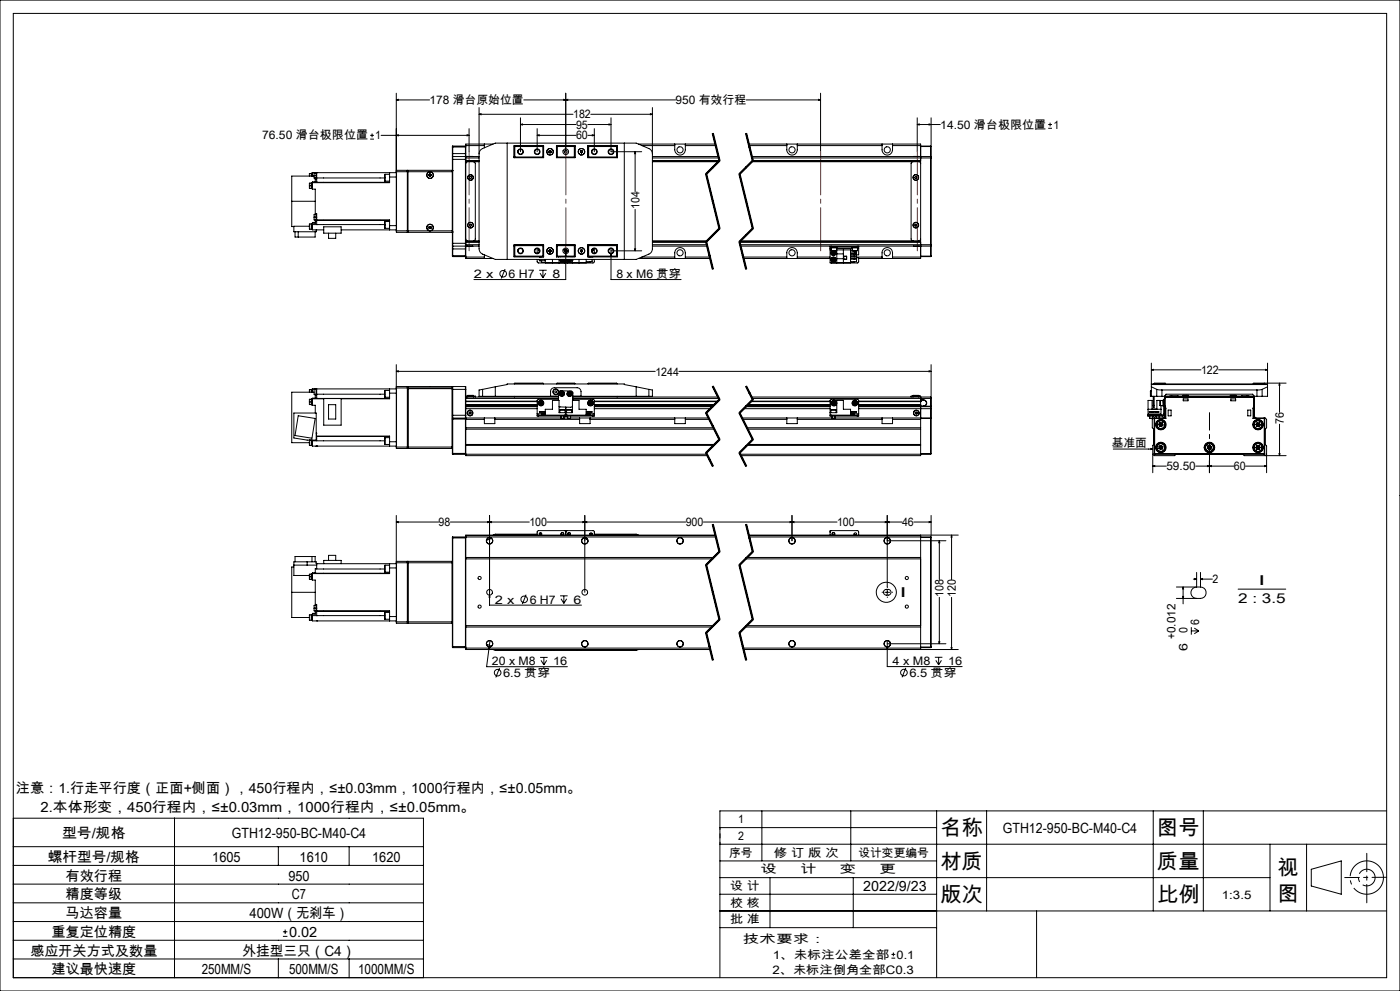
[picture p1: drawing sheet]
<svg xmlns="http://www.w3.org/2000/svg" width="420mm" height="297mm" viewBox="0 0 420 297" stroke-linecap="round" stroke-linejoin="round" font-family="sans-serif">
<g fill="none" stroke="#000" stroke-width=".3">
<path d="M0 0h420v297h-420zM4 4h412v289h-412zM118.9 29.9l.6-.1v.3zM118.9 29.9h10M118.9 27.9v41.3M140.7 38.6v6.9M143.7 34.3l.6-.2v.3zM143.7 32.2v42.4l.3 .9 .5 .5 4.1 1.7h42.3l4.3-1.9 .5-1.2v-42.4M143.7 34.3h28.2M156.1 37.3l.6-.2v.4zM156.1 37.3h16.7M156.1 35.3v10.2"/>
<path d="M161.1 38.6v6.9M169.1 29.8l.6 .1-.6 .2zM169.7 29.9l.6-.1v.3zM169.7 27.9v17.6M176.4 37.3h6.9M177.2 34.3h18.5M178.3 38.6v6.9M182.7 37.1l.6 .2-.6 .2zM183.3 35.3v10.2h9.2M195.1 34.1l.6 .2-.6 .1zM202.7 29.9h-45.6M213.8 40l2 8.2"/>
<path d="M214 40l2 8.1M223.8 40l2 8.2M223.9 29.9h22.3M224 40l2 8.1M245.6 29.8l.6 .1-.6 .2zM246.2 27.9v17.6M275.2 37.3l.6-.2v.4zM275.2 37.3h6.9M275.2 35.3v10.2M278.7 37.1l.6 .2-.6 .2zM279.3 35.3v11.8M314.5 38.4h1.1"/>
<path d="M314.5 37.3h1.1M315 36.8v1.1M92.8 55.7v.8h.8M92.8 55.7h.9M93.4 54.9h-.6v.8M93.4 52h-.6v.8M93.6 54.8l.1 1.7M93.6 51.9v.9M93.7 54.6v.1M93.7 54.8h-.3v1.7M93.7 51.9h-.3v.9M93.7 54.7v2h.9v7.3"/>
<path d="M93.7 54.6h23.2M94.2 52.8h-6.7v7.5M94.2 52.6v.8h.6M94.2 52.6h.8M94.6 53.8v.7l-.9 .1M94.6 53.4v.4M94.6 51.7v.1M94.6 53.8h.4M94.8 51.7v1.7h.2M94.8 51.8h-.6v.8M95 54.6h.1M95 53.3v1.3"/>
<path d="M95 51.7v1.6M95 51.7h.1M95 53.3h20.4M111.1 41.7h1.1M111.1 40.6h1.1M111.6 40v1.1M114.3 40.6h26.4M115.5 52.2v2.1M115.5 52.2h1.4M115.5 54.3h1.4M116.9 51.7v1.4M116.9 53.1v1.6h-23.2"/>
<path d="M116.9 53.1h2M118.9 40.6l.6-.2v.3zM118.9 51.7h-25.2v1.1M119 51l-.1 .5h16.8v-.5h-13.4v.5M119 51v18.6M119 51h3.2M122.2 51v18.6M122.2 51l.1 .1M122.3 51.1v.4M122.3 51.5v17.7M122.3 51.1h.1M128.7 52.3l.1 .4"/>
<path d="M128.8 52.7l.3 .1M128.9 52.1l.4 .2M128.9 52.1l-.2 .2M129.3 52.3v.3M129.3 52.6l-.2 .2M135.7 51.1h.1M135.7 47v.8M135.7 46v1M135.7 47.8v25.1M135.7 47.8h4M135.7 46h4M135.7 44.1h4"/>
<path d="M135.8 46.9v26.9M135.8 43.8v3.1M135.8 43.8l-.1 2.2M135.8 46.9h3.8M135.8 43.8h3.8M135.8 46.9l-.1 .1M139.6 46.9v26.9M139.6 43.8v3.1M139.6 46.9l.1 .1M139.6 43.8h.1M139.7 46.9h.1M139.7 47v.8"/>
<path d="M139.7 47.8v25.1M139.7 46.9h4M139.7 48.1h4M139.7 43.6h5.6M139.7 47.3h4M140.1 40.4l.6 .2-.6 .1zM140.2 46.9h1.7M141 52.9l.5 .3-.2 .3h-.3l-.2-.3zM142 48.5l.6 .5v22.6l-.3 .5-.3 .1M143.7 48.5h-3.4l-.5 .2-.1 .3M143.7 46.1l.3-.9 .5-.5 4.1-1.8h42.3l4.1 1.8 .4 .5 .3 .9M145.3 43.2v1.1"/>
<path d="M147.9 43.2h-8.2v3.7M152.2 42.9v34.8M154.2 43.7h8.9v3.6h-8.9zM154.2 46.9h.1M154.3 43.8v3.5M154.3 43.8h8.8M154.3 43.8l.1 .1M154.4 43.9h8.5M154.4 43.9v3.2M154.4 47.1l-.1 .1h8.8M154.4 47.1h8.5M161.1 40.6l.6-.2v.3z"/>
<path d="M161.1 40.6h11.7M162.9 43.9v3.2M162.9 43.9l.1-.1v3.4l-.1-.1M164.7 45.3v.3M164.7 45.6l.3 .2M165 45.2l.3 .1M165 45.2l-.3 .1M165.3 45.3v.3M165.3 45.6l-.3 .2M166.9 43.7l.1 .1M166.9 43.7h5.6v3.6h-5.6zM166.9 43.8h5.6"/>
<path d="M166.9 47.2h5.6M167 43.8v3.4l.1-.1M167 43.8l.1 .1M167.1 43.9h5.2M167.1 43.9v3.2M167.1 47.1h5.2M172.3 43.9l.1-.1v3.4l-.1-.1M172.3 43.9v3.2M174.2 45.3v.3M174.2 45.6l.2 .2M174.4 45.2l.3 .1M174.4 45.2l-.2 .1"/>
<path d="M174.7 45.3v.3M174.7 45.6l-.3 .2M176.4 40.6h1.9M176.4 43.7h8.8v3.6h-8.8zM176.4 43.8h8.7M176.6 43.9l-.2-.1v3.4l.2-.1M176.6 43.9h8.4M176.6 43.9v3.2M176.6 47.1h8.4M177 43.7v.1M177.7 40.4l.6 .2-.6 .1zM185 43.9v3.2"/>
<path d="M185 47.1l.1 .1h-8.7M185.1 43.8v3.5M185.1 46.9h.1M185.1 43.8l-.1 .1M187.3 42.9v34.8M190.5 45.5l.2 .6h-.3zM190.5 45.5v11.9M191.6 43.2h23M192.5 43.6h9.9M195.7 48.5h19.8M195.7 46.9h19.8M195.7 47.3h19.9"/>
<path d="M202.4 43.2v1.7a1.59 1.59 0 0 0 1.6 1.6 1.59 1.59 0 0 0 1.6-1.6v-1.7M205.6 43.6h9.1M211.7 52.2l4 16.3M212 52.1l4 16.3M213.7 40l2 8.2M215.7 48l-4 4M215.8 48.1l-20.1 .1M215.8 48.2l-4 4 4 16.3-4 4 2 8.1M216 48.3l-4 4M221.7 52.2l4 16.3M222 52.1l4 16.3M223.7 40l2 8.2"/>
<path d="M224.6 43.2h51.6v34.3h-18.6M224.7 43.6h11.3M225.5 48.5h50.1l.6 .5M225.5 46.9h53.7M225.6 47.3h53.6M225.7 48l-4 4M225.8 48.1h50.4M225.8 48.2l-4 4 4 16.3-4 4 2 8.1M226 48.3l-4 4M236 43.2v1.7a1.57 1.57 0 0 0 1.6 1.6 1.57 1.57 0 0 0 1.6-1.6v-1.7M239.2 43.6h25.4M264.6 43.2v1.7a1.57 1.57 0 0 0 1.6 1.6 1.57 1.57 0 0 0 1.6-1.6v-1.7"/>
<path d="M267.8 43.6h8.4M273.9 48.5l-.6 .4v22.8l.2 .3 .4 .2M274 46.9h1.8M274.7 52.9h.3l-.2 .6-.3-.1-.1-.3zM276.2 43.8h3M276.2 43.9h3M279.2 47.3h.1M279.2 46.9v.4M279.2 46.9l.1 .2M279.2 43.8v.1M279.2 43.9v3M279.2 47.3v26"/>
<path d="M279.3 47.1v.2M279.3 47.3v26M87.5 60.3v7.6h.7M87.5 60.3h7.1M88.5 69.5v1.5h6v-1.5M89.5 69.5v1.5M92.8 67.8h-4.6v1.7h6.7v-.6M93.4 67.1h-.6v1.6h.6M93.6 67.1v1.7M93.7 66.9v.4M93.7 67.3v1.6h3.4M93.7 67.1h-.3v1.7h.3"/>
<path d="M93.7 67.3h21.7M94.2 65.1v.8h22.7v1.7M94.2 65.1h.8M94.6 64h.4v1.1M94.6 64v.3M94.6 66.1v.8h-.9M94.6 65.9v.2M94.6 66.7h-.9v.2M94.6 66.1h.4M94.8 64.3h-.6v.8M95 64.2h-.2v1.7M95 65.1v.9"/>
<path d="M95 67.3h.1M95 66v1.3M95 68.9h.1M95 66h21.9M97.1 68h5.2v1.9h-5.2zM98.6 69.9v1.5h2.1v-1.5M102.3 68.9h16.6M115.5 66.4v2M115.5 66.4h1.4M115.5 68.4h1.4M116.9 67.6v1.3M116.9 67.6h2"/>
<path d="M118.9 69.2h16.8v.4h-13.4M118.9 69.2l.1 .4M119 69.6h3.2M122.3 69.2v.3M122.3 69.5h.1M122.3 69.5v.1M122.3 69.5l-.1 .1M122.3 69.2v.4M128.7 68v.4M128.7 68.4l.3 .1M129 67.9l.3 .1M129 67.9l-.3 .1"/>
<path d="M129.3 68v.4M129.3 68.4l-.3 .1M135.7 69.5h.1M135.7 72.9v.8M135.7 73.7v.9M135.7 74.6l.1 2.3M135.7 76.6h4M135.7 72.9h4M135.7 73.7l.1 .1M135.7 74.6h4M135.8 73.8v3.1M135.8 73.8h3.8"/>
<path d="M135.8 76.9h3.8M139.6 73.8v3.1M139.7 71.6l.2 .4 .3 .2h3.5M139.7 73.7h.1M139.7 72.9v.8M139.7 73.8v3.7h8.2M139.7 72.5h4M139.7 73.8h4M139.7 77h5.6M139.7 73.3h4M139.7 73.7l-.1 .1M139.7 76.8l-.1 .1"/>
<path d="M140.2 73.8h1.7M140.8 67.4l.3-.2 .3 .1 .1 .3-.3 .2-.3-.1zM145.3 76.4v1.1M154.2 73.4h8.9v3.6h-8.9zM154.2 73.8h.1M154.3 73.4v3.5M154.3 76.9h8.8M154.4 76.8h8.5M154.4 73.6v3.2M154.4 73.6h8.5M154.4 76.8l-.1 .1M161.1 77.7v.8l.4 .3h8"/>
<path d="M161.1 74.5v1.4M161.5 75.1h.4M161.5 74.6v.5M161.8 77h.1M161.8 75.2v.3M161.8 77.9v-.2v.4h1.8M161.8 75.2h.1M162 78.1h.3M162.5 76.9v.1M162.5 78.1v.6h1.1M162.9 73.6v3.2M162.9 73.6l.1-.1v3.4l-.1-.1"/>
<path d="M163.1 73.5h-8.8l.1 .1M163.6 77.7v1.1h12.3v-1.1M164.7 75v.3M164.7 75.3l.3 .2M165 74.9l.3 .1M165 74.9l-.3 .1M165.3 75v.3M165.3 75.3l-.3 .2M165.7 77.7v1.1M166.9 73.4h5.6v3.6h-5.6zM166.9 76.9h5.6M166.9 73.5h5.6"/>
<path d="M167 76.9l-.1 .1M167.1 73.6l-.1-.1v3.4M167.1 76.8h5.2M167.1 73.6v3.2M167.1 73.6h5.2M167.1 76.8l-.1 .1M167.5 76.9v.1M167.6 76.9v.1M167.7 77.7v1.1M167.8 78h.1M167.8 77.7v.3M167.9 78h1.4"/>
<path d="M168 78a.78 .78 0 0 0 .9 .5 .78 .78 0 0 0 .6-.8 .78 .78 0 0 1-.6 .9 .78 .78 0 0 1-.9-.6zM168.2 76.9v.1M168.4 78l.2 .2M168.7 78l-.1 .2M168.9 78l.1 .1M169 78.1l-.4 .1M169.1 78l-.1 .1M169.3 75.1h.1M169.3 78h.1M169.3 75.3l.1 .2M169.4 75.1h-.1M169.4 75v.1"/>
<path d="M169.4 77.7v.3M169.4 74.9h.6M169.7 76.1l.2 .6h-.3zM169.7 74.3v9.5h-27.5M170 77.7a.76 .76 0 0 0 .6 .9 .76 .76 0 0 0 .9-.6M170.1 75.1h.1M170.1 78h.1M170.1 78h1.5M170.1 75v.1M170.1 77.7v.3M170.1 75.3l-.1 .2M170.4 78l.4 .2"/>
<path d="M170.7 78l.1 .2M171 78l-.2 .2M171.3 76.9v.1M171.6 78h.1M171.6 77.7v.3M171.7 77.7v1.1M171.9 76.9v.1M172.3 73.6l.1-.1v3.4l-.1-.1M172.3 73.6v3.2M173.7 77.7v1.1M174.2 75v.3M174.2 75.3l.2 .2"/>
<path d="M174.4 74.9l.3 .1M174.4 74.9l-.2 .1M174.7 75v.3M174.7 75.3l-.3 .2M176.4 73.4h8.8v3.6h-8.8zM176.4 76.9h8.7M176.4 73.5h8.7l-.1 .1M176.6 73.6l-.2-.1v3.4l.2-.1M176.6 76.8h8.4M176.6 73.6v3.2M176.6 73.6h8.4M177 76.9v.1"/>
<path d="M177 78.4v.3h-1.1M177.6 75.1h.3M177.6 77h.1M177.6 77.7v.7h-1.7M177.7 77.7l-.1 .2M177.9 75.1h-.3M177.9 74.6v.5M178.3 77.7v.8l-.4 .3h-8M178.3 74.5v1.4M183.3 75.2h9.2M183.3 76.1l.1 .6h-.2zM183.3 74.3v9.5h21"/>
<path d="M185 73.6v3.2M185 76.8l.1 .1M185.1 73.4v3.5M185.1 73.8h.1M190.4 74.6h.3l-.2 .6zM190.5 62.8v12.4M191.6 77.5h21.4M192.5 77h9.9M195.7 72.2h16.4M195.7 72.5h16.1M195.7 73.8h16.4M195.7 73.3h16.3"/>
<path d="M202.4 77.5a2.95 2.95 0 0 1 .5-2.9 1.58 1.58 0 0 1 1.7-.3 1.58 1.58 0 0 1 1 1.5v1.7M205.6 77h7.3M211.7 72.5l2 8.2M212 72.4l2 8.2M215.7 68.3l-4 4M216 68.6l-4 4M221.7 72.5l2 8.2M221.8 72.5h54.4M222 72.4l2 8.2M222 73.3h57.2M222.1 73.8h57.1M223 77h13"/>
<path d="M223.1 77.5h25.9M225.7 68.3l-4 4M226 68.6l-4 4M236 77.5v-1.7a1.57 1.57 0 0 1 1.6-1.6 1.57 1.57 0 0 1 1.6 1.6v1.7M239.2 77h9.8M249 74h.4M249 74v.5M249 74.5v4.3h6.2v-3.9M249 73.8v.2M249 74.9h.4M249 74.5h.4M249.3 74v.3h1.7v-.3"/>
<path d="M249.4 75.1h.9M249.4 75.1h1.6M249.4 74.3v.8M249.4 73.8v.2M249.4 74h7.8M249.6 77.7l.1 .4M249.6 77.7l.4 .1M249.7 76l.3 .2M249.7 75.1a.77 .77 0 0 0-.3 1.1 .77 .77 0 0 0 1 .3 .77 .77 0 0 0 .4-1M249.7 78.1l.4 .1M249.7 75.6v.4M249.7 75.6l.3 .2"/>
<path d="M249.8 75.1a.74 .74 0 0 0-.4 1 .74 .74 0 0 0 .9 .4 .74 .74 0 0 0 .4-1M249.9 77.4l.5 .1M249.9 77.4l-.3 .3M249.9 77.4l.1 .4M250 77.8l.4 .2M250 77.8l-.3 .3M250 77.8l.1 .4M250 75.8l.4 .3M250 75.8v.4M250.1 75.4l.3 .2M250.1 75.4l-.4 .2M250.1 75.4l-.1 .4"/>
<path d="M250.3 75.1l.4 .4M250.4 77.5v.5M250.4 77.5l-.4 .3M250.4 76.1l-.4 .1M250.4 75.1l.4 .4M250.4 78l-.3 .2M250.4 75.6v.5M250.4 75.6l-.7 .4M251 75.1h-.7M251 74.3v.8M251 74.9l4.7 .1M251 74.5h4.7"/>
<path d="M251 74.9v3.9M251 76.1h2M251 77.5h2M253 74.9v3.9M253.1 76.8h.9v.9h-.9zM253.1 76.8v.9M254 76.8v.9M255.2 75.5h1.8v.4M255.2 76.2h1.8v.5h-1.8M255.2 77h1.8v.4h-1.8M255.2 77.7h1.8M255.2 75.9h1.8"/>
<path d="M255.6 74v.3h1.6M255.7 75.1h1.5M255.7 74.3v.8M256.3 77.4v.3l.3-.2 .3 .2M256.3 75.1v.4M256.3 76.7v.3M256.3 78.4v.3h-1.1M256.4 75.5h.4M256.5 77.5h.2M256.9 75.9l-.1 .3-.5-.3v.3M257 75.7v.2M257 77.7v.2"/>
<path d="M257 77.3h.6v1.2l-.3 .3h-8.1M257 77.7v.7h-1.8M257 77h7.6M257.2 74h.4M257.2 73.8v.2M257.2 74.3v.8M257.2 74.5h.4M257.3 74l-.1 .3M257.6 74v.5M257.6 73.8v.2M257.6 74.5v1.9h-.6M264.6 77.5v-1.7a1.57 1.57 0 0 1 1.6-1.6 1.57 1.57 0 0 1 1.6 1.6v1.7"/>
<path d="M267.8 77h8.4M274 73.8h1.8M274.4 67.4l.3-.2 .4 .4-.3 .2-.3-.1zM276.2 71.6l-.5 .6h-53.6M276.2 76.8h3M276.2 76.9h3M279.2 73.3h.1M279.2 73.3v.5M279.2 76.8h.1M279.2 76.8v.1M279.2 73.8v3M279.3 73.3v.3"/>
<path d="M279.3 73.6l-.1 .2M279.3 76.8l-.1 .1M279.3 73.6v3.2M151.5 80.6l-1.1 2.9M161.7 81h2.3M162 81.9l.9 1.4M162.9 81v2.3M163.7 81.9l-.8 1.4M93.4 119.6v1.7h.3M93.4 116.8h-.6v.7M93.6 119.6v1.7M93.6 116.7v.8"/>
<path d="M93.7 119.4v.1M93.7 119.6l-.9 .1v.8M93.7 116.7h-.3v.8M93.7 119.4h23.2M93.7 119.5h3.4M93.7 119.5v2h.9v2.3M94.2 117.5h-6.7v15.2h5.3M94.6 118.5v.8l-.9 .1M94.6 118.2v.3M94.6 116.6h.1M94.6 118.5h.4M94.8 116.5v1.7"/>
<path d="M94.8 116.6h-.6v1.6h.8M95 119.4h.1M95 118.1v1.3M95 116.6v1.5M95 116.5v.1M95 118.1h20.4M97.1 119.4h5.2v8h-5.2zM115.5 117v2.1M115.5 119.1h1.4M115.5 117h1.4M116.9 116.6v1.2M116.9 117.8v1.7h-14.6"/>
<path d="M116.9 117.8h2M118.9 111.3l.6-.2v.3zM118.9 109.3v24.7M118.9 111.3h77.7M118.9 116.6h-25.2v.9M119 115.8v18.6M119 115.8l-.1 .5h16.8M119 115.8h3.2M122.2 115.8l.1 .5M122.2 115.8v18.6M122.3 116.3v18M122.3 116.3v-.5h13.4v.5"/>
<path d="M135.7 116.7h4M135.7 116.3l-13.4 .1M135.7 116.7v7.8M135.8 115.8v9.5M135.8 115.8l-.1 .9M135.8 115.8h3.8M139.6 115.8v9.5M139.6 115.8l.1 .9M139.7 116.7v2.7M139.7 118.7h.6M139.7 119h27.8M139.7 119.4h27.8"/>
<path d="M139.7 119.4v2.3M140.3 118.5h.1M140.3 118.7h2.3v.3M140.3 118.5h1.4M140.3 118.5v.5M140.3 118.7h1.7M141.7 118.5h.3M142 118.5v.5M144.8 118.8h20.4v-1.5a1.14 1.14 0 0 1 1.1-1.1h6.8a1.21 1.21 0 0 1 1.2 1.1v1.5h20.4M144.8 116.7l-1.1 .2v1.9h1.1M144.8 116.7v2.1M148.6 115.9v2.9"/>
<path d="M148.6 115.9l3.6-.7v-.1h35.1v.1l3.6 .7M148.6 115.9l-3.8 .8M154.3 115h8.7M154.3 115v.1M154.3 118.8v.2M163 115v.1M165.2 118.7h2.4M167 115h5.4M167 115v.1M167.5 119.7h-6.1l-.3 .3v4M168.2 117.9l.1 .4M168.2 117.9l.8 .2"/>
<path d="M168.3 118.3l.4 .1M168.5 117.5l-.3 .4M168.5 117.5l.4 .2M168.5 117.5l.2 .9M168.9 117.7l.1 .4M168.9 117.7l-.6 .6M169 118.1l-.3 .3M170.5 117.9l.1 .5M170.5 117.9l.4 .1M170.6 118.4l.4 .1M170.7 117.6l-.2 .3M170.7 117.6l.5 .2"/>
<path d="M170.7 117.6l.2 .4M170.9 118l-.3 .4M170.9 118l.1 .5M170.9 118l.4 .1M171.2 117.8l.1 .3M171.2 117.8l-.3 .2M171.3 118.1l-.3 .4M171.8 119.7h6.3l.2 .3v4M171.8 119h43.6M171.8 118.7h2.5M171.8 119.4h43.9M172.4 115v.1"/>
<path d="M176.4 115h8.7M176.4 115v.1M185.1 115v.1M185.1 118.8v.2M190.9 115.9v2.9M190.9 115.9l3.8 .8M194.7 116.7l1 .2v1.9h-1M194.7 116.7v2.1M203.7 111.3h75.6M213.7 115.9l2 3.9M213.8 115.8l2 4-4 4 4 7.9-4 4 2 4M214 115.7l1 2"/>
<path d="M215 117.7l1 2zM215.7 119.6l-4 4M216 119.9l-4 4M223.7 115.9l2 3.9M223.8 115.8l2 4-4 4 4 7.9-4 4 2 4M224 115.7l2 4M225.4 119h53.8M225.6 119.4h53.6M225.7 119.6l-4 4M226 119.9l-4 4M273.9 118.5h.1M273.9 118.7h2.3v3.1"/>
<path d="M273.9 118.7h-.6v.3M273.9 118.5h1.7M273.9 118.5v.5M273.9 118.7h1.7M275.6 118.5v.5M276.2 119.8h.8M276.2 119.9h.8M277 119.8a.96 .96 0 0 1 1 .9 .96 .96 0 0 1-.8 1M277 119.9a.9 .9 0 0 1 .9 .9 .9 .9 0 0 1-.9 .9M277 119.8v.1M278.7 111.1l.6 .2-.6 .1zM279.2 119v.4"/>
<path d="M279.2 119.4v2.3M279.3 109.3v26.7M345.1 118.8h.1M345.2 117.2h.1M345.2 117.3l-.1 1.5M345.2 117.3v1.5M345.2 117.2v.1M345.2 117.2h.2M345.4 110.8l.6-.1v.3zM345.4 108.8v10M345.4 110.8h14.9M345.4 115.1h34.9"/>
<path d="M345.4 115.2h34.9M345.4 115.9l1.6 .8M346 118.8v2.7M346.3 115h3.4M346.3 115v.1M346.3 118.8v2.7M347 116.7l1.6 .2M347 118.8h1.6M347 118.8h-1.8M347 116.7v2.1M348.6 118.8h.8M348.6 116.9h28.5"/>
<path d="M348.6 116.9v1.9M349.1 119.9h-.2v1.8h.2M349.4 119.7h-.3v.4M349.4 118.8l.4-.7h26l.5 .7M349.4 118.8v4.1M349.5 118.7h26.7v.4M349.5 118.7v.4M349.5 119.4v2.3M349.7 115v.1M349.8 119.1l-.3 .3M349.8 119v.1M349.8 119l-.3 .2v.2"/>
<path d="M349.8 119h26M349.8 119.1h26M351 119v-.3h.5v.3M353.3 118.7h.1M354.9 118.5h.1M354.8 118.7h.1M354.8 118.7h1.8M354.8 118.5v.2M354.9 118.5h1.6M355 119.6h1.4v.5h-1.4zM356.6 118.5h.1M356.6 118.7h-.1"/>
<path d="M356.6 118.5v.2M365.6 110.8h14.7M369.1 118.7h.1M369.1 118.7h1.7M369.1 118.5h1.1M369.1 118.5v.2M369.3 119.6h1.4v.5h-1.4zM370.2 118.5h-1.1M370.2 118.5h.6M370.8 118.7h.1M370.8 118.5v.2M372.4 118.7h.1"/>
<path d="M374.1 119v-.3h.6v.3M375.8 119l.4 .2-.1 .2M375.8 119.1l.3 .3M375.8 119v.1M376 115h3.4M376 115v.1M376.1 119.4v2.3M376.3 118.8h.8M376.3 118.8v4.1M377.1 118.8h1.5M377.1 116.9v1.9M378.6 116.7l-1.5 .2"/>
<path d="M378.6 116.7v2.1M379.3 114.8l.1 .2M379.4 115v.1M379.7 110.7l.6 .1-.6 .2zM380.3 108.8v10h-1.7M380.3 115.9l-1.7 .8M383.9 114.8l.1 .6h-.3zM383.9 114.8v8.8M385.8 114.8l-9.8 .2M89.5 124.6l5 .8-.9 5.9-5.1-.8zM92.8 120.5v.7h.6M92.8 131.9v1.6h.8"/>
<path d="M92.8 120.5h.9M93.4 131.9v1.6M93.6 131.9l.1 1.7M93.7 131.9v.2M93.7 132.1v1.6h25.2M93.7 132.1h21.7M94.8 133.7h.1M94.9 129.7v.3M94.9 131.9v-8.1h-6.7v7.5l3.9 .6h2.9v-1.2h21.9v1.7M95 133.7h.1M95 130.8h21.9M98.6 121.3h2.1v4.3h-2.1z"/>
<path d="M115.5 131.2v2M115.5 133.2h1.4M115.5 131.2h1.4M116.9 132.4v1.3M116.9 132.4h2M118.9 134l.1 .4M118.9 134h16.8M119 134.4h3.2M122.3 134.3l.1 .1M122.3 134.3l-.1 .1M122.4 134.4v-18l13.3 .1-.1 17.9M122.4 134.4h13.2"/>
<path d="M135.7 124.5v.9M135.7 124.5h4M135.7 125.7h4M135.7 134.3l-.1 .1M135.7 125.4l.1 10.8M135.7 135.9h4M135.8 125.3v10.9M135.8 136.2h3.8M135.8 125.3h3.8M135.8 125.3l-.1 .1M139.6 125.3v10.9M139.6 125.3l.1 .1"/>
<path d="M139.7 121.7v.2M139.7 121.3v.1M139.7 121.9v2.6M139.7 124.5v.8M139.7 125.3v11.3h72.5M139.7 125.3h5.6M139.7 125.7h5.6M139.7 128.2h74.3M139.7 128.6h74.5M139.7 133.5h74.4M139.7 133.2h74.7M139.7 121.3h21.4"/>
<path d="M139.7 121.2h21.4M139.7 120.4h21.4M139.7 121.7h21.4M139.7 121.9h21.4M139.7 122.5h21.4M140.8 123.6l.2-.2 .3 .2v.4l-.3 .1-.3-.2zM145.3 125.3h3.1M145.3 125.3v1.7h3.1v-1.7M148.4 125.3h19.9M148.4 125.7h25.5M161.1 120.3h-21.4h21.4M161.1 124.4h.5"/>
<path d="M161.1 124.4v.3h.5M161.1 124v.4M161.1 124h2.5M161.6 124.4h7.7M161.6 124.7h7.7M161.6 124.4v.3M161.9 120.6v.4M161.9 121l.4 .2M161.9 120.6l.4 .2M162.3 120.4l-.4 .2M162.3 120.4l.4 .2M162.3 120.4v.4"/>
<path d="M162.3 120.8l.4 .2M162.3 120.8l-.4 .2M162.3 120.8v.4M162.7 121l-.4 .2M162.7 120.6v.4M162.7 120.6l-.4 .2M163.6 124.4v-1.7h2.1v-2.7h2v3.7h4v-3.7h2v2.7h2.2v1.7M163.6 124.1h-1.1v.1h1.1M163.6 123.4h-1.8l1.8 .1M167.5 120l.1-2.5 .5-.4 3.5 .2 .3 .4-.1 2.3M168 122.9h1.5M168 122.9v.8"/>
<path d="M168.3 125.3h.9M168.3 124.7v.6M169.2 124.7v.6M169.2 125.3h1.1M169.3 124.4h.8M169.3 124.7h.4M169.3 124.4v.3M169.5 122.8l-1.5 .1M169.5 122.9h.1M169.5 122.9v.8M169.7 124.7h.4M169.7 122v2.7"/>
<path d="M170 122.8v.1M170 122.8h1.5M170 122.9h1.5M170 122.9v.8M170.1 124.4h7.8M170.1 124.7h7.8M170.1 124.4v.3M170.3 125.3h.9M170.3 124.7v.6M171.2 125.3h2.7M171.2 124.7v.6M171.5 122.8v.1"/>
<path d="M171.5 122.9v.8M171.7 121.7l-.4 .4-3.6-.3M173.9 125.3h3.1M173.9 125.3v1.7h3.1v-1.7M175.9 124.1h1.1v.1h-1.1M175.9 123.4h1.7l-1.7 .1M175.9 124h2.4M176.8 120.6v.4M176.8 120.6l.4 .2M176.8 121l.4 .2M177 125.3h25.4M177 125.7h25.4"/>
<path d="M177.1 120.4l.4 .2M177.1 120.4l-.3 .2M177.1 120.4l.1 .4M177.2 120.8l-.4 .2M177.2 120.8l.4 .2M177.2 120.8v.4M177.5 120.6l.1 .4M177.5 120.6l-.3 .2M177.6 121l-.4 .2M177.9 124.4h.4M177.9 124.4v.3M178.3 124.4v.3h-.4"/>
<path d="M178.3 124v.4M178.3 120.3h37M178.3 121.2h36.1M178.3 120.4h36.9M178.3 121.7h35.6M178.3 121.9h35.4M178.3 122.5h34.8M178.3 120.3h37.1M202.4 125.3h3.2M202.4 125.3v1.7h3.2v-1.7M205.6 125.3h7M205.6 125.7h7.2"/>
<path d="M211.7 123.8l4 8M211.7 135.8l2 4M212 123.7l4 7.9M212 135.6l2 4M212 136.1l-72.4 .1M214.3 121.3l-36 .1M215.7 131.6l-4 4M216 131.9l-4 3.9M221.7 123.8l4 8M221.7 135.8l2 4M222 136.1h57.2M222 123.7l4 7.9"/>
<path d="M222 135.6l2 4M222.6 125.3h13.4M222.8 125.7h13.2M223.1 122.5h25.9M223.7 121.9h25.3M223.9 121.7h25.1M224 128.2h52.2M224.1 133.5h52.1M224.3 128.6h51.9M224.3 121.4h24.7M224.4 133.2h51.8M224.4 121.2h24.6"/>
<path d="M225.2 120.4h23.8M225.3 120.3h23.7M225.4 120.3h23.6M225.7 131.6l-4 4M226 131.9l-4 3.9M236 125.3h3.2M236 125.3v1.7h3.2v-1.7M239.2 125.3h10.4M239.2 125.7h25.4M249 124.4h.4M249 123.7h2v-3.7h2v2.7h2.2v1.7M249.3 122.9h1.5"/>
<path d="M249.3 122.9v.8M249.3 122.8v.1M249.3 122.8h1.5M249.4 124.4h7.8M249.4 124.4v.3M249.4 124.7h7.8M249.6 125.3h.9M249.6 124.7v.6M249.8 120.9l.3 .3M249.9 120.5l-.1 .4M249.9 120.5l.3 .3M250.2 120.8l-.4 .1"/>
<path d="M250.2 120.8l-.1 .4M250.2 120.8l.3 .3M250.3 120.4l-.4 .1M250.3 120.4l.3 .3M250.3 120.4l-.1 .4M250.5 124.7v.6M250.5 125.3h14.1M250.5 121.1l-.4 .1M250.6 120.7l-.1 .4M250.6 120.7l-.4 .1M250.8 122.8v.1M250.8 122.9v.8"/>
<path d="M255.2 124.1h1.1v.1h-1.1M255.2 123.4h1.8l-1.8 .1M255.2 124h2.4M256.1 120.6v.4M256.1 120.6l.4 .2M256.1 121l.4 .2M256.4 120.4l.4 .2M256.4 120.4l-.3 .2M256.4 120.4l.1 .4M256.5 120.8l-.4 .2M256.5 120.8v.4M256.5 120.8l.4 .2"/>
<path d="M256.8 120.6l.1 .4M256.8 120.6l-.3 .2M256.9 121l-.4 .2M257.2 124.4h.4M257.2 124.4v.3M257.6 120.3h18.6M257.6 124.4v.3h-.4M257.6 124v-4l-.2-.3h-8l-.4 .4v4.6h.4M257.6 124v.4M257.6 121.3h18.6M257.6 121.2h18.6M257.6 120.4h18.6"/>
<path d="M257.6 121.9h21.6M257.6 122.5h21.6M264.6 125.3h3.2M264.6 125.3v1.7h3.2v-1.7M267.8 125.3h11.4M267.8 125.7h8.4M274.8 123.5h.3l-.1 .6-.3-.1-.1-.3zM276.2 121.3v.1M276.2 121.8v14.8h-54M276.2 120.3h.1M276.2 121.8h.1M276.2 125.4h3"/>
<path d="M276.2 136h3M276.2 121.8h.8M277 121.7h-19.4M277 121.7v.1M277.2 121.7h2M277.2 121.7l-.2 .1M279.2 125.3v.1M279.2 136h.1M279.2 136v.1M279.2 121.7l.1 .1M279.2 121.7v.2M279.2 121.9v.6"/>
<path d="M279.2 122.5v2.8M279.2 125.4v10.6M279.3 136l-.1 .1M279.3 121.8l-.1 .1M279.3 121.8l-.1 .7M334 134.6h11.8M344.4 122.7h3.9M344.5 124.1h3.7v.1h-3.7zM344.8 124.4h-.5v.3h.5M344.8 124.4h3.9M344.8 123.4l.7 .1zM344.8 124.7h1.1"/>
<path d="M344.8 124.4v.3M344.9 125.3h.9M344.9 124.7v.6M345.2 134.4l.6 .2-.6 .1zM345.8 123.4l.4 .1zM345.8 124.7v.6M345.8 139.7l.6-.2v.3zM345.8 139.7h4.1M345.8 136.1l.5 .5h6.1l.4-.5M345.9 124.7h.9M345.9 124.4v.3M346 121.5v.6h.3v-.6"/>
<path d="M346 121.5h.3M346.3 125.4h.1M346.3 136h.1M346.3 136l.1 .1M346.3 125.4v10.6M346.4 136v.1M346.4 136.1h32.9M346.4 125.4h3.3M346.4 136h32.9M346.4 125.4v10.6M346.5 123.4l.4 .1zM346.8 124.7h1.9"/>
<path d="M346.8 124.4v.3M346.9 124.7v.6M347.2 123.4l.5 .1zM347.6 127.1l.2 .7M347.6 127.1l.7 .1M347.7 134.4l.5 .4M347.7 133.7v.7M347.7 133.7l.6 .4M347.8 124.7v.6M347.8 127.8l.7 .1M348 126.6l.7 .1M348 126.6l-.4 .5"/>
<path d="M348 126.6l.3 .6M348.1 120v1.6M348.1 121.6h.8M348.1 120h.8M348.3 127.2l.2 .7M348.3 127.2l.6 .2M348.3 127.2l-.5 .6M348.3 134.1l-.1 .7M348.3 134.1l.5 .4M348.3 120h-1.2v2.6h-1.5v-2.6h-1.2v4.4M348.3 121.6v2.8M348.3 133.5l.6 .4"/>
<path d="M348.3 133.5l-.6 .2M348.3 133.5v.6M348.7 124.4v.3M348.7 126.7l.2 .7M348.7 126.7l-.4 .5M348.8 134.5l-.6 .3M348.9 133.9l-.1 .6M348.9 133.9l-1.2 .5M348.9 127.4l-.4 .5M349.1 124l-.4 .4M349.1 124h.3M349.1 120.1h.3"/>
<path d="M349.1 120.1v3.9M349.4 124.3v.3M349.4 124.2l-.7 .5M349.4 124.6l-.5 .7M349.4 122.9v1.4M349.4 121.9l.2 .6M349.4 124.4v.2M349.4 122.9v1.5M349.4 122.9h.2M349.4 124.6h.2M349.5 124.6l-.5 .7M349.5 122v.9"/>
<path d="M349.5 121.7l.1 .1M349.5 121.7l-.1 .2M349.6 122.9v.1M349.6 121.8l.1 .7M349.6 121.8l-.2 .1M349.6 122.9v1.7M349.6 124.6h.1M349.6 125.3l.1 .1M349.6 122.5h.1M349.6 125.3h-3.5l-.4 .4v2.5l.4 .4v4.6l-.3 .3v8.2M349.6 122.5v2.8M349.7 122.5v2.9"/>
<path d="M350.4 122.9h.9v1.7h-.9zM352.8 136.2h20.1M358.7 139.7h11.4M362.2 134.3l.4 .5M362.2 139.5l.6 .2-.6 .1zM362.4 133.6l-.2 .7M362.4 133.6l.9 1M362.8 138v3.7M362.8 139.7l.6-.2v.3zM363 133.5l.5 .5M363 133.5l-.6 .1M363 133.5l-.4 1.3"/>
<path d="M363.3 134.6l-.7 .2M363.5 134l-.2 .6M363.5 134l-1.3 .3M372.8 136.1l.5 .5h12.5M373.7 139.7h6.3M374.3 122.9h.9v1.7h-.9zM375.9 122.5h.2M375.9 125.4h3.4M375.9 122.5v2.9M376.1 124.6h.1M376.1 125.3l-.2 .1M376.1 125.3h3.5l.4 .4v2.5l-.4 .4v4.6l.4 .4v8.1"/>
<path d="M376.1 122.5v2.8M376.1 122.9v.1M376.1 121.8l-.2 .7M376.1 121.8l.1 .1M376.1 122.9v1.7M376.1 122.9h.1M376.1 121.7v.1M376.1 121.7l.1 .2M376.2 122v.9M376.2 124.6l.4 .7M376.2 122.9l.1 1.6M376.2 121.9l-.1 .6"/>
<path d="M376.2 122.9v1.6M376.2 124.5v.1M376.3 124.5l-.1 .1M376.3 124.6l.5 .7M376.7 134.2l.4 .5M376.8 127.2l.2 .6M376.8 127.2h.6M377 127.8l.6 .1M377 133.6l-.3 .6M377 133.6l.8 1.1M377.2 126.6l-.4 .6M377.2 126.6l.6 .1"/>
<path d="M377.2 126.6l.2 .6M377.4 127.2l.2 .7M377.4 127.2l.7 .1M377.4 127.2l-.4 .6M377.7 133.5l.4 .6M377.7 133.5l-.7 .1M377.7 133.5l-.6 1.2M377.8 134.7h-.7M377.8 126.7l.3 .6M377.8 126.7l-.4 .5M378.1 127.3l-.5 .6M378.1 134.1l-.3 .6"/>
<path d="M378.1 134.1l-1.4 .1M379.3 136h.1M379.3 125.4h.1M379.3 136v.1M379.3 125.4v10.6M379.4 139.5l.6 .2-.6 .1zM379.4 136l-.1 .1M379.4 125.4v10.6M380 136.1l-.4 .5M383.7 136h.3l-.1 .6zM383.9 127.1v9.5M118.9 156.5l.6-.2v.3z"/>
<path d="M118.9 156.5h12.7M118.9 154.5v31.9M135.1 156.5h23.7M146.3 156.3l.6 .2-.6 .1zM146.9 156.5l.6-.2v.3zM146.9 154.5v26.9h27.5M161.8 159.9v.3l.7-.1v-.2M162 159.7h.3M169.5 159.1h.4M169.7 159.1v1.3M174.8 156.3l.6 .2-.6 .1zM175.4 156.5l.6-.2v.3z"/>
<path d="M175.4 154.5v23M177 159.9v.2l.6 .1v-.3M205.7 156.5h-41.6M211 156.5h40.1M213.7 157.2l2 8.2M213.8 157.2l2 8.1-4 4 4 16.3-4 4 2 8.2M214 157.1l1 4.1M223.7 157.2l2 8.2M223.8 157.2l2 8.1-4 4 4 16.3-4 4 2 8.2M224 157.1l2 8.2M237 156.3l.6 .2-.6 .1zM237.6 154.5v7.6"/>
<path d="M237.6 156.5l.6-.2v.3zM249 159.5l.4-.5h7.9l.3 .4v1M249.2 159.1h-.2v1.3M256.3 159.9v.2l.6 .1 .1-.3M265.6 156.3l.6 .2-.6 .1zM266.2 156.5l.6-.2v.3zM266.2 154.5v21.4M270.6 156.5h-14.2M274.1 156.5h5.2M278.7 156.3l.6 .2-.6 .1zM279.3 154.5v39.4M87.5 177.5v7.6h5.3"/>
<path d="M87.5 177.5h7.1M88.2 169.9h-.7v7.6M88.2 169.4h6.8M88.5 168.4v-1.6h6v1.6M92.1 168.4v1M92.8 172.9v.7h.6M92.8 172.9h.9M93.4 172.1h-.6v.8M93.6 172v1.7M93.6 166.8v1.6M93.7 171.8v.1M93.7 172h-.3v1.7h.3"/>
<path d="M93.7 171.9v1.9h.9v7.3M93.7 171.8h23.2M95 170.4h-.4v1.3l-.9 .1M95 170.4l20.4 .1M95 168.9h.1M95 168.9v1.5M97.1 168.9v-.9h5.2v.9M98.6 168v-1.6h2.1v1.6M115.5 169.4v2.1M115.5 169.4h1.4M115.5 171.5h1.4M116.9 168.9v1.3"/>
<path d="M116.9 170.2v1.7h-23.2M116.9 170.2h2M118.9 168.9h-24v-.5h-6.7v4.1h4.6M119 168.2v18.6M119 168.2l-.1 .5h16.8M119 168.2h3.2M122.2 168.2v18.6M122.2 168.2l.1 .1M122.3 168.3v18.4M122.3 168.7v18M122.3 168.3v.4M135.7 168.3v18.4"/>
<path d="M135.7 168.2l-13.4 .1M135.7 161.3h4M135.8 160.9v33.2M135.8 160.9h3.8M139.6 160.9v33.2M139.6 160.9l.1 .1M139.7 167.1h74.4M139.7 167.5h74M139.7 160.9h75M139.7 160.5h74.9M146.9 178.4l.1 .6h-.3zM147.4 161.4l-1.5 .6"/>
<path d="M157.8 178.2l-1.1 2.8M161.1 160.4v-1l.4-.4h7.9l.3 .5 .4-.5h7.8l.4 .4v1M161.1 160.1h-12.5l-.7 .3M161.8 160.1h.1M162.1 160.4a.36 .36 0 0 1-.2-.6 .36 .36 0 0 1 .5 0 .36 .36 0 0 1-.2 .6M168 178.6h2.3M168.3 179.5l.9 1.3M168.5 160.4a.44 .44 0 0 1-.1-.7 .44 .44 0 0 1 .6 0 .44 .44 0 0 1 0 .7M169.2 178.6v2.2M170 179.5l-.8 1.3M170.5 160.4a.43 .43 0 0 1-.1-.7 .43 .43 0 0 1 .6 0 .43 .43 0 0 1 0 .7M175.5 161.1l.2 .4 .5 .1"/>
<path d="M175.9 161.3v.3M177.2 160.4a.36 .36 0 0 1-.2-.6 .36 .36 0 0 1 .6 0 .36 .36 0 0 1-.2 .6M177.6 160.1h.1M178.3 160.1h12.6l.7 .3M211.7 169.4l4 16.3M212 169.3l4 16.3M214.6 160.4h-74.9v34.3h73.3M215 161.2l1 4.1zM215.7 165.2l-4 4M216 165.5l-4 4M221.7 169.4l4 16.3M222 169.3l4 16.3"/>
<path d="M223.7 167.5h52.5M224.1 167.1h52.1M224.6 160.4h62.9M224.6 160.5h51.6M224.8 160.9h54.4M225.7 165.2l-4 4M226 165.5l-4 4M249.8 160.4a.43 .43 0 0 1-.1-.7 .43 .43 0 0 1 .7 0 .43 .43 0 0 1-.1 .7M256.5 160.4a.36 .36 0 0 1-.2-.6 .36 .36 0 0 1 .6 0 .36 .36 0 0 1-.2 .6M265.4 176.8a1.1 1.1 0 0 1 1.3-.1 1.1 1.1 0 0 1 .5 1.2 1.11 1.11 0 0 1-1.4 .5 1.11 1.11 0 0 1-.7-1.3zM265.5 177.5h1.4M266.2 162.1h17.6"/>
<path d="M266.2 176.8v1.4M276.2 160.4v34.3M276.2 161.1h3M279.2 160.9v.2M279.2 161.1v32.8M281.8 162.1v11.6M281.8 179v13.9M281.8 162.1l.1 .6h-.3zM285.5 160.4l.1 .6h-.3zM285.5 160.4v13.3M285.5 179v15.7M352.9 175.9h7.3"/>
<path d="M354.8 178.7h.3l-.2 .6zM354.9 175.9v5.1M354.9 175.9l.2 .6h-.3zM358 173.6h1M358.4 173.4l.6 .2-.6 .1zM359 171.6v4.3a1.71 1.71 0 0 0-1.7 1.7 1.71 1.71 0 0 0 1.7 1.7M360.2 173.6l.6-.2v.3zM360.2 175.9a1.71 1.71 0 0 1 1.6 1.7 1.71 1.71 0 0 1-1.6 1.7h-7.3M360.2 171.6v4.3M360.2 173.6h3.5M371.4 176.6h14.3M93.4 184.3h-.6v1.6h.6"/>
<path d="M93.6 184.2v1.7M93.7 184.1v.4M93.7 184.5v1.6h25.2M93.7 184.2h-.3v1.7h.3M93.7 184.5h21.7M94.2 182.3v.8h.6M94.2 182.3h.8M94.6 181.1h.4v1.2M94.6 181.1v.4M94.6 183.3v.8h-.9M94.6 183.1v.2M94.6 183.8h-.9v.3"/>
<path d="M94.6 183.3h.4M94.8 181.5h-.6v.8M95 182.3v.8M95 181.4h-.2v1.7h.2M95 183.1v.1M95 184.5h.1M95 183.2v1.3M95 186.1h.1M95 183.1h21.9v1.7M95 183.2h21.9M115.5 183.5v2.1M115.5 183.5h1.4"/>
<path d="M115.5 185.6h1.4M116.9 184.8v1.3M116.9 184.8h2M118.9 186.4l.1 .4M118.9 186.4h16.8M119 186.8h3.2M122.3 186.7l-.1 .1M122.3 186.7l13.4 .1M135.7 193.7h4M135.8 194.1h3.8M139.7 194.2h73.2M139.7 187.9h73.9"/>
<path d="M139.7 187.5h74.3M139.7 194l-.1 .1M145.9 193l1.5 .7M146.8 193.9v.6h-.3zM146.8 193.9l-.8 5.9h24.2M147 192l-.2 1.9M147.9 194.7l.7 .2h16.6M162 197h2.3M162.3 197.9l.9 1.4M163.2 197v2.3M164 197.9l-.8 1.4M165.2 194.9h1.1"/>
<path d="M165.2 194.7v.2M166.3 194.9h6.8M166.3 194.7v.2M173.1 194.9h1.2M173.1 194.7v.2M174.3 194.7v.2M191.6 194.7l-.7 .2h-16.6M211.7 189.7l2 8.1M212 189.6l2 8.2M215.7 185.5l-4 4M216 185.8l-4 4M221.7 189.7l2 8.1"/>
<path d="M222 189.6l2 8.2M223 194.2h53.2M223.6 187.9h52.6M224 187.5h52.2M225.7 185.5l-4 4M226 185.8l-4 4M266.2 192.9h17.6M266.2 193.9l.1 .6h-.3zM266.2 192v7.8h22.4M276.2 193.9h3M276.2 194.1h3M279.2 193.9v.2"/>
<path d="M279.2 193.9h.1M279.3 193.9l-.1 .2M280.5 197h2.2M280.7 197.9l.9 1.3M281.6 197v2.2M281.6 192.3h.3l-.1 .6zM282.4 197.9l-.8 1.3M285.3 194.1h.3l-.1 .6zM287.5 194.7h-64.4M357.4 188v2.2M357.4 189.1h2.3M358.3 188.2l1.4 .9"/>
<path d="M359.7 189.1l-1.4 .8M149.9 200.2l-1.2 2.8M271.7 200.2l-1.1 2.8M4 245.2h123v47.8M4 253.7h123M4 259.4h123M52.4 245.2v47.8M83.5 253.7v5.7M104.7 253.7v5.7M216 253h200M216 248h65M216 258h65"/>
<path d="M228.6 243v15M255.2 243v15M281 243v50M296 243v30M346 243v30M361 243v30M381 253v20M392 253v20M416 243h-200v50M4 265h123M4 270.6h123M4 276.2h123"/>
<path d="M84.9 279.3h1.3M85.5 278.6v1.3M216 278h65M216 273h200M216 263h165M216 268h65M231 263v15M256 263v15M311 273v20M393.4 260.5l9-2.5v10l-9-2.5zM4 281.8h123M4 287.4h123"/>
<path d="M83.5 287.4v5.6M84.9 280.6h1.3M104.7 287.4v5.6M267.4 287.2h1.2M267.4 286h1.2M268 285.5v1.1"/>
<circle cx="129" cy="52.5" r=".97"/>
<circle cx="129" cy="52.5" r="1"/>
<circle cx="141.2" cy="53.2" r=".82"/>
<circle cx="141.2" cy="53.2" r=".85"/>
<circle cx="156.1" cy="45.5" r=".87"/>
<circle cx="156.2" cy="45.5" r=".71"/>
<circle cx="161.1" cy="45.5" r=".72"/>
<circle cx="161.2" cy="45.5" r=".86"/>
<circle cx="165" cy="45.5" r=".99"/>
<circle cx="165" cy="45.5" r=".97"/>
<circle cx="169.7" cy="45.5" r=".86"/>
<circle cx="169.7" cy="45.5" r=".43"/>
<circle cx="174.4" cy="45.5" r=".95"/>
<circle cx="174.4" cy="45.5" r=".99"/>
<circle cx="178.3" cy="45.5" r=".72"/>
<circle cx="178.3" cy="45.5" r=".86"/>
<circle cx="183.3" cy="45.5" r=".72"/>
<circle cx="183.3" cy="45.5" r=".86"/>
<circle cx="204" cy="44.9" r=".93"/>
<circle cx="237.6" cy="44.9" r=".93"/>
<circle cx="266.2" cy="44.9" r=".92"/>
<circle cx="274.7" cy="53.2" r=".81"/>
<circle cx="274.8" cy="53.2" r=".86"/>
<circle cx="129" cy="68.2" r="1"/>
<circle cx="129" cy="68.2" r=".95"/>
<circle cx="141.1" cy="67.5" r=".86"/>
<circle cx="141.2" cy="67.5" r=".82"/>
<circle cx="156.1" cy="75.2" r=".87"/>
<circle cx="156.2" cy="75.2" r=".71"/>
<circle cx="161.1" cy="75.2" r=".72"/>
<circle cx="161.2" cy="75.2" r=".87"/>
<circle cx="165" cy="75.2" r=".99"/>
<circle cx="165" cy="75.2" r=".97"/>
<circle cx="169.7" cy="75.2" r=".86"/>
<circle cx="169.7" cy="75.2" r=".43"/>
<circle cx="174.4" cy="75.2" r=".95"/>
<circle cx="174.4" cy="75.2" r=".99"/>
<circle cx="178.3" cy="75.2" r=".72"/>
<circle cx="178.3" cy="75.2" r=".87"/>
<circle cx="183.3" cy="75.2" r=".72"/>
<circle cx="183.3" cy="75.2" r=".87"/>
<circle cx="204" cy="75.8" r=".93"/>
<circle cx="237.6" cy="75.8" r=".93"/>
<circle cx="250" cy="77.8" r=".76"/>
<circle cx="250.1" cy="77.8" r=".74"/>
<circle cx="266.2" cy="75.8" r=".92"/>
<circle cx="274.7" cy="67.5" r=".85"/>
<circle cx="274.8" cy="67.5" r=".81"/>
<circle cx="151" cy="82" r=".99"/>
<circle cx="166.7" cy="117.4" r=".29"/>
<circle cx="166.7" cy="117.4" r=".86"/>
<circle cx="166.7" cy="117.4" r=".78"/>
<circle cx="168.6" cy="118" r=".75"/>
<circle cx="168.6" cy="118" r=".77"/>
<circle cx="170.9" cy="118" r=".74"/>
<circle cx="170.9" cy="118" r=".77"/>
<circle cx="141" cy="123.8" r=".82"/>
<circle cx="141" cy="123.8" r=".88"/>
<circle cx="162.3" cy="120.8" r=".85"/>
<circle cx="162.3" cy="120.8" r=".74"/>
<circle cx="162.3" cy="120.8" r=".77"/>
<circle cx="177.1" cy="120.8" r=".77"/>
<circle cx="177.2" cy="120.8" r=".86"/>
<circle cx="177.2" cy="120.8" r=".74"/>
<circle cx="250.2" cy="120.8" r=".77"/>
<circle cx="250.2" cy="120.8" r=".86"/>
<circle cx="250.2" cy="120.8" r=".74"/>
<circle cx="256.5" cy="120.8" r=".86"/>
<circle cx="256.5" cy="120.8" r=".76"/>
<circle cx="256.5" cy="120.8" r=".74"/>
<circle cx="274.9" cy="123.8" r=".86"/>
<circle cx="274.9" cy="123.8" r=".8"/>
<circle cx="348.2" cy="134.1" r="1.43"/>
<circle cx="348.2" cy="134.1" r="1.57"/>
<circle cx="348.2" cy="127.3" r="1.57"/>
<circle cx="348.3" cy="134.1" r="1.19"/>
<circle cx="348.3" cy="127.3" r="1.44"/>
<circle cx="348.3" cy="127.3" r="1.18"/>
<circle cx="362.8" cy="134.1" r="1.43"/>
<circle cx="362.8" cy="134.1" r="1.57"/>
<circle cx="362.8" cy="134.1" r="1.19"/>
<circle cx="362.8" cy="134.1" r="1.23"/>
<circle cx="377.4" cy="134.1" r="1.57"/>
<circle cx="377.4" cy="127.3" r="1.57"/>
<circle cx="377.4" cy="127.3" r="1.19"/>
<circle cx="377.4" cy="134.1" r="1.21"/>
<circle cx="377.4" cy="127.3" r="1.21"/>
<circle cx="377.4" cy="134.1" r="1.42"/>
<circle cx="377.4" cy="134.1" r="1.19"/>
<circle cx="377.4" cy="127.3" r="1.43"/>
<circle cx="143.9" cy="173.2" r=".47"/>
<circle cx="146.9" cy="162.1" r=".97"/>
<circle cx="146.9" cy="162.1" r=".93"/>
<circle cx="146.9" cy="177.5" r=".85"/>
<circle cx="157.3" cy="179.6" r="1"/>
<circle cx="168.7" cy="160" r=".34"/>
<circle cx="170.7" cy="160" r=".34"/>
<circle cx="175.4" cy="162.1" r=".97"/>
<circle cx="175.4" cy="177.5" r=".86"/>
<circle cx="175.4" cy="162.1" r=".93"/>
<circle cx="204" cy="162.1" r=".97"/>
<circle cx="204" cy="162.1" r=".93"/>
<circle cx="237.6" cy="162.1" r=".97"/>
<circle cx="237.6" cy="162.1" r=".93"/>
<circle cx="250" cy="160" r=".35"/>
<circle cx="265.9" cy="177.5" r="3"/>
<circle cx="266.2" cy="162.1" r=".97"/>
<circle cx="266.2" cy="162.1" r=".93"/>
<circle cx="272" cy="173.2" r=".47"/>
<circle cx="143.9" cy="181.8" r=".47"/>
<circle cx="146.9" cy="192.9" r=".93"/>
<circle cx="146.9" cy="192.9" r=".96"/>
<circle cx="175.4" cy="192.9" r=".93"/>
<circle cx="175.4" cy="192.9" r=".96"/>
<circle cx="204" cy="192.9" r=".93"/>
<circle cx="204" cy="192.9" r=".96"/>
<circle cx="237.6" cy="192.9" r=".93"/>
<circle cx="237.6" cy="192.9" r=".96"/>
<circle cx="266.2" cy="192.9" r=".93"/>
<circle cx="266.2" cy="192.9" r=".96"/>
<circle cx="272" cy="181.8" r=".47"/>
<circle cx="149.3" cy="201.6" r=".99"/>
<circle cx="271.2" cy="201.6" r=".99"/>
</g>
<path d="M412.4 262.3a2.5 2.5 0 0 0-4.1-1.1 2.5 2.5 0 0 0 1 4.2 2.5 2.5 0 0 0 3.2-2.9l-.1-.2" fill="none" stroke="#000" stroke-width=".3" stroke-dasharray="30.5 1.3 1.3 1.3" stroke-dashoffset="24.5" stroke-linecap="butt"/>
<path d="M414.8 261.5a5 5 0 0 0-8.3-2 5 5 0 0 0 2.2 8.3 5 5 0 0 0 6.2-6l-.1-.3" fill="none" stroke="#000" stroke-width=".3" stroke-dasharray="30.5 1.3 1.3 1.3" stroke-dashoffset="16.7" stroke-linecap="butt"/>
<g fill="none" stroke="#000" stroke-width=".3" stroke-dasharray="6.3 1.3 1.3 1.3 5.1">
<path d="M213.8 40l2 8.2M223.8 40l2 8.2M215.8 48.2l-4 4M225.8 48.2l-4 4M211.8 72.5l2 8.1M215.8 68.5l-4 4M221.8 72.5l2 8.1M225.8 68.5l-4 4M213.8 115.8l2 4M215.8 119.8l-4 4M223.8 115.8l2 4M225.8 119.8l-4 4"/>
<path d="M211.8 135.7l2 4M215.8 131.7l-4 4M221.8 135.7l2 4M225.8 131.7l-4 4M213.8 157.2l2 8.1M223.8 157.2l2 8.1M215.8 165.3l-4 4M225.8 165.3l-4 4M211.8 189.6l2 8.2M215.8 185.6l-4 4M221.8 189.6l2 8.2M225.8 185.6l-4 4"/>
</g>
<path d="M211.8 123.8l4 7.9M221.8 123.8l4 7.9" fill="none" stroke="#000" stroke-width=".3" stroke-dasharray="6.3 1.3 1.3 1.3 5.1" stroke-dashoffset="6.3"/>
<path d="M211.8 52.2l4 16.3M221.8 52.2l4 16.3M211.8 169.3l4 16.3M221.8 169.3l4 16.3" fill="none" stroke="#000" stroke-width=".3" stroke-dasharray="6.3 1.3 1.3 1.3 5.1" stroke-dashoffset="2.4"/>
<path d="M362.8 123.7v14.3" fill="none" stroke="#000" stroke-width=".3" stroke-dasharray="30.5 1.3 1.3 1.3" stroke-dashoffset="25.2"/>
<path d="M264.8 177.5h-.2M266.2 176.1v-.2M266.2 178.9v.2M267.6 177.5h.2" fill="none" stroke="#000" stroke-width=".3" stroke-dasharray="30.5 1.3 1.3 1.3"/>
<path d="M410 255.7v14.9" fill="none" stroke="#000" stroke-width=".3" stroke-dasharray="30.5 1.3 1.3 1.3" stroke-dashoffset="25"/>
<path d="M403.4 263l12.6-.1" fill="none" stroke="#000" stroke-width=".3" stroke-dasharray="30.5 1.3 1.3 1.3" stroke-dashoffset="26.1"/>
<path d="M216 248v5" fill="none" stroke="#000" stroke-width=".3" stroke-dasharray="30.5 1.3 1.3 1.3" stroke-dashoffset="29.9"/>
<path d="M140.7 45.5v29.7M169.7 45.5v29.7M246.2 45.5v29.7M275.2 45.5v29.7" fill="none" stroke="#f00" stroke-width=".3" stroke-dasharray="30.5 1.3 1.3 1.3" stroke-dashoffset="17.5"/>
<g fill="#000">
<path d="M345.2 134.4l.6 .2-.6 .1z"/>
<path d="M143.7 34.3l.6-.2v.3zM195.1 34.1l.6 .2-.6 .1z"/>
<path d="M156.1 37.3l.6-.2v.4zM182.7 37.1l.6 .2-.6 .2z"/>
<path d="M278.7 37.1l.6 .2-.6 .2zM275.2 37.3l.6-.2v.4zM245.6 29.8l.6 .1-.6 .2zM169.7 29.9l.6-.1v.3zM362.2 139.5l.6 .2-.6 .1zM345.8 139.7l.6-.2v.3zM278.7 156.3l.6 .2-.6 .1zM266.2 156.5l.6-.2v.3z"/>
<path d="M190.5 45.5l.2 .6h-.3zM190.4 74.6h.3l-.2 .6zM383.9 114.8l.1 .6h-.3zM383.7 136h.3l-.1 .6zM285.5 160.4l.1 .6h-.3zM285.3 194.1h.3l-.1 .6zM281.8 162.1l.1 .6h-.3zM281.6 192.3h.3l-.1 .6z"/>
<path d="M118.9 111.3l.6-.2v.3zM278.7 111.1l.6 .2-.6 .1zM161.1 40.6l.6-.2v.3zM177.7 40.4l.6 .2-.6 .1zM183.3 76.1l-.1 .6h.2zM169.7 76.1l-.1 .6h.3zM118.9 29.9l.6-.1v.3zM169.1 29.8l.6 .1-.6 .2zM118.9 40.6l.6-.2v.3zM140.1 40.4l.6 .2-.6 .1zM362.8 139.7l.6-.2v.3zM379.4 139.5l.6 .2-.6 .1zM118.9 156.5l.6-.2v.3zM146.3 156.3l.6 .2-.6 .1zM146.9 156.5l.6-.2v.3zM174.8 156.3l.6 .2-.6 .1zM146.9 178.4l-.2 .6h.3zM146.8 193.9l-.3 .6h.3zM266.2 193.9l-.2 .6h.3z"/>
<path d="M379.7 110.7l.6 .1-.6 .2zM345.4 110.8l.6-.1v.3z"/>
<path d="M175.4 156.5l.6-.2v.3zM237 156.3l.6 .2-.6 .1z"/>
<path d="M237.6 156.5l.6-.2v.3zM265.6 156.3l.6 .2-.6 .1z"/>
<path d="M354.9 175.9l.2 .6h-.3zM354.8 178.7h.3l-.2 .6z"/>
<path d="M360.2 173.6l.6-.2v.3zM358.4 173.4l.6 .2-.6 .1z"/>
</g>
<g font-size="6.3">
<text x="282.1" y="250.3">名称</text>
<text x="347.1" y="250.3">图号</text>
<text x="282.1" y="260.3">材质</text>
<text x="347.1" y="260.3">质量</text>
<text x="383.3" y="262.1">视</text>
<text x="383.3" y="269.9">图</text>
<text x="282.1" y="270.3">版次</text>
<text x="347.1" y="270.3">比例</text>
</g>
<g font-size="4.2">
<text x="4.8" y="237.6">注意：1.行走平行度（正面+侧面），450行程内，≤±0.03mm，1000行程内，≤±0.05mm。</text>
<text x="12.2" y="243.3">2.本体形变，450行程内，≤±0.03mm，1000行程内，≤±0.05mm。</text>
<text x="18.6" y="251.3">型号/规格</text>
<text x="69.5" y="251.3">GTH12-950-BC-M40-C4</text>
<text x="300.8" y="249.5">GTH12-950-BC-M40-C4</text>
<text x="14.4" y="258.3">螺杆型号/规格</text>
<text x="19.7" y="263.9">有效行程</text>
<text x="63.7" y="258.3">1605</text>
<text x="86.5" y="263.9">950</text>
<text x="89.9" y="258.3">1610</text>
<text x="111.7" y="258.3">1620</text>
<text x="19.7" y="269.5">精度等级</text>
<text x="87.6" y="269.5">C7</text>
<text x="259" y="267">2022/9/23</text>
<text x="19.7" y="275.2">马达容量</text>
<text x="74.9" y="275.2">400W（无刹车）</text>
<text x="15.5" y="280.8">重复定位精度</text>
<text x="86.7" y="280.8">0.02</text>
<text x="9.1" y="286.4">感应开关方式及数量</text>
<text x="72.7" y="286.4">外挂型三只（C4）</text>
<text x="15.5" y="292">建议最快速度</text>
<text x="60.5" y="292">250MM/S</text>
<text x="86.7" y="292">500MM/S</text>
<text x="107.4" y="292">1000MM/S</text>
</g>
<g font-size="4.1">
<text x="269.9" y="179">I</text>
<text x="377.6" y="175.4">I</text>
<text x="371.4" y="180.6">2 : 3.5</text>
</g>
<g font-size="3.5">
<text x="128.9" y="31.2">178 滑台原始位置</text>
<text x="171.9" y="35.5">182</text>
<text x="202.7" y="31.2">950 有效行程</text>
<text x="78.7" y="41.8">76.50 滑台极限位置 1</text>
<text x="172.8" y="41.8">60</text>
<text x="172.8" y="38.6">95</text>
<text x="282.1" y="38.6">14.50 滑台极限位置 1</text>
<text x="191.8" y="62.7" transform="rotate(-90 191.8 62.7)">104</text>
<text x="142.2" y="83.3">2 x</text>
<text x="152.6" y="83.3">6 H7</text>
<text x="165.8" y="83.3">8</text>
<text x="184.9" y="83.3">8 x M6 贯穿</text>
<text x="196.6" y="112.5">1244</text>
<text x="360.3" y="112.1">122</text>
<text x="385.1" y="127.1" transform="rotate(-90 385.1 127.1)">76</text>
<text x="333.5" y="134">基准面</text>
<text x="349.9" y="140.9">59.50</text>
<text x="370.1" y="140.9">60</text>
<text x="131.6" y="157.7">98</text>
<text x="158.8" y="157.7">100</text>
<text x="205.7" y="157.7">900</text>
<text x="251.1" y="157.7">100</text>
<text x="270.6" y="157.7">46</text>
<text x="283.1" y="179" transform="rotate(-90 283.1 179)">108</text>
<text x="286.8" y="179" transform="rotate(-90 286.8 179)">120</text>
<text x="363.7" y="174.8">2</text>
<text x="148.5" y="180.9">2 x</text>
<text x="158.9" y="180.9">6 H7</text>
<text x="172.1" y="180.9">6</text>
<text x="352.7" y="191.6" transform="rotate(-90 352.7 191.6)">+0.012</text>
<text x="356.2" y="189.8" transform="rotate(-90 356.2 189.8)">0</text>
<text x="359.7" y="187.3" transform="rotate(-90 359.7 187.3)">6</text>
<text x="356.2" y="195.1" transform="rotate(-90 356.2 195.1)">6</text>
<text x="147.6" y="199.3">20 x M8</text>
<text x="150.9" y="202.8">6.5 贯穿</text>
<text x="166" y="199.3">16</text>
<text x="267.8" y="199.3">4 x M8</text>
<text x="272.8" y="202.8">6.5 贯穿</text>
<text x="284.4" y="199.3">16</text>
<text x="221.4" y="246.8">1</text>
<text x="221.4" y="251.8">2</text>
<text x="218.8" y="256.8">序号</text>
<text x="232.2" y="256.8">修 订 版 次</text>
<text x="257.5" y="256.8">设计变更编号</text>
<text x="228.2" y="261.8">设</text>
<text x="240.1" y="261.8">计</text>
<text x="252" y="261.8">变</text>
<text x="263.9" y="261.8">更</text>
<text x="219.1" y="266.7">设 计</text>
<text x="366.6" y="269.3">1:3.5</text>
<text x="219.1" y="271.7">校 核</text>
<text x="219.1" y="276.7">批 准</text>
<text x="222.9" y="282.7">技术要求：</text>
<text x="231.8" y="287.3">1、未标注公差全部 0.1</text>
<text x="231.7" y="291.8">2、未标注倒角全部C0.3</text>
</g>
</svg>
